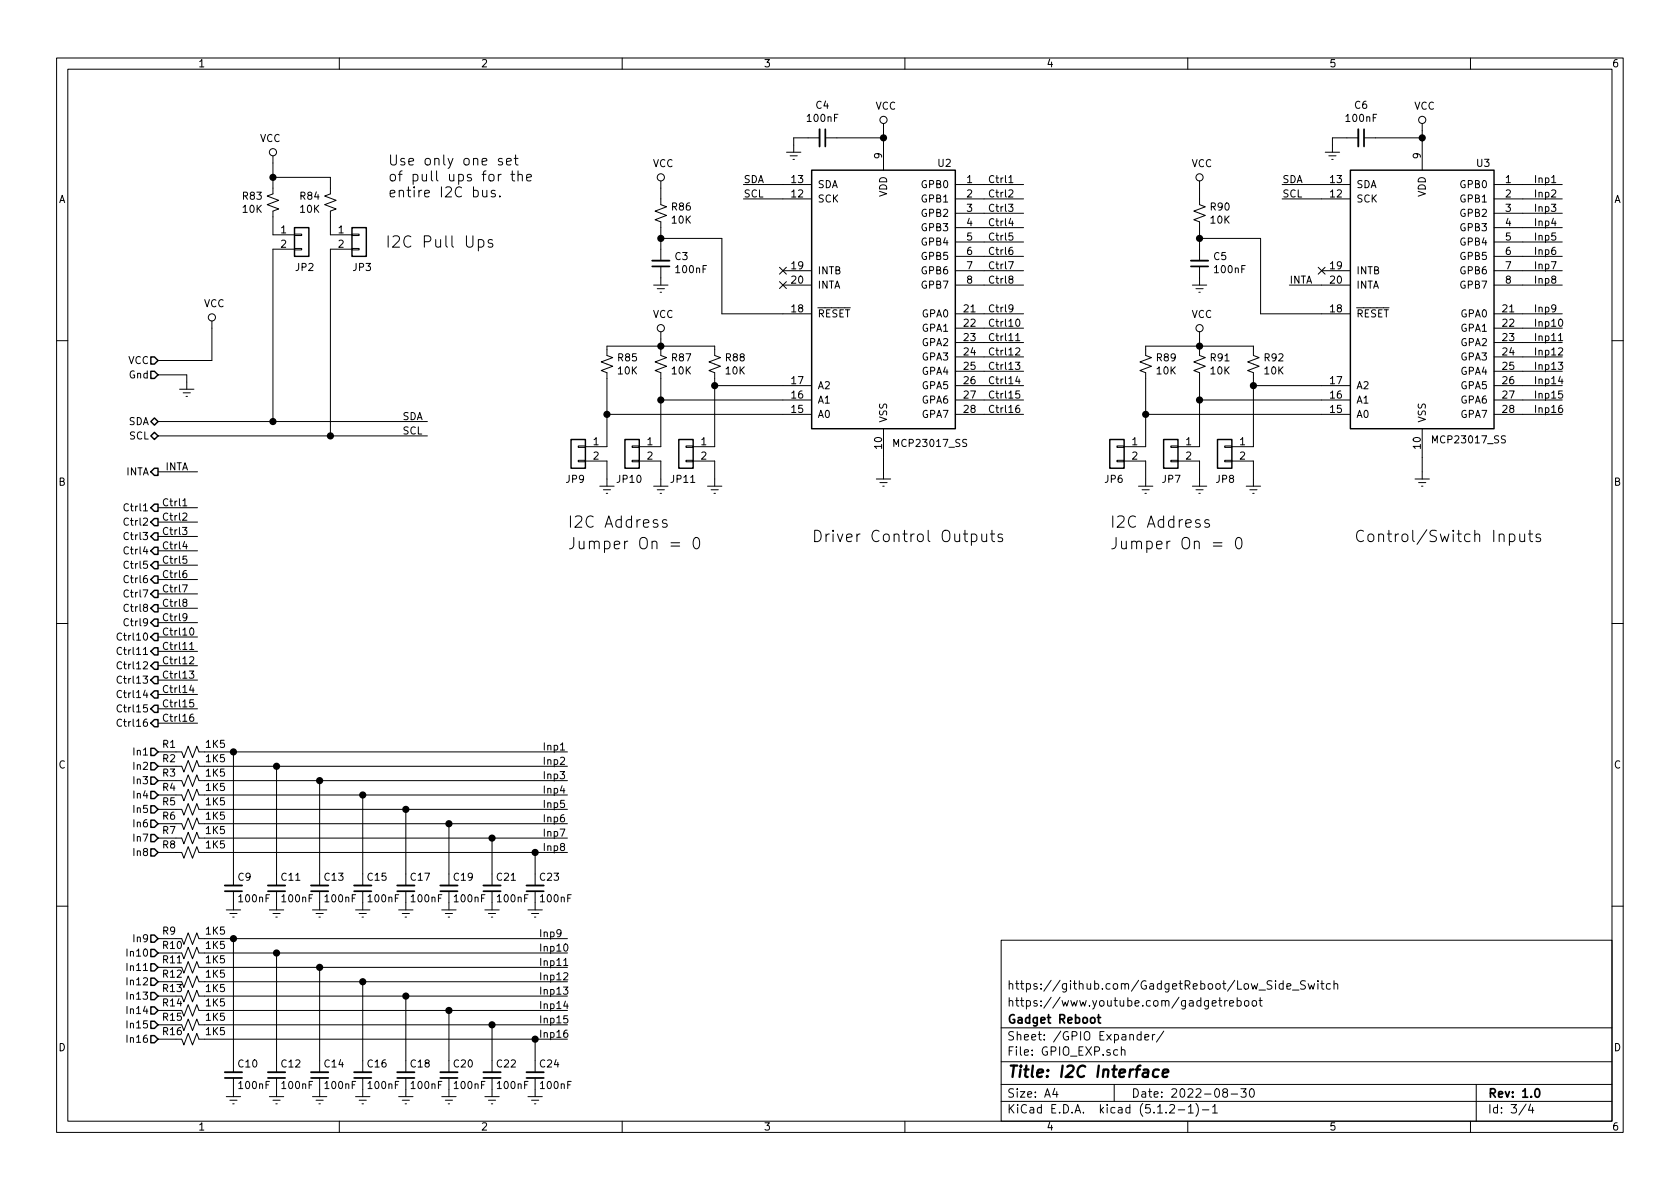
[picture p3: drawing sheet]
<svg xmlns="http://www.w3.org/2000/svg" width="297mm" height="210mm" viewBox="0 0 297 210" stroke-linecap="round" stroke-linejoin="round" font-family="sans-serif">
<g fill="none" stroke="#000" stroke-width=".18">
<path d="M10 10.3h277v189.9h-277zM12 12.2h273v186.1h-273zM60 10.3v1.9M110 10.3v1.9M160 10.3v1.9M210 10.3v1.9M260 10.3v1.9M48.3 31.4h10.1v2.9l-1 .4 2 .7-2 .8 2 .8-1 .3v4.2h3.8M48.3 27.6v6.7l-1.1 .4 2.1 .7-2.1 .8 2.1 .8-1 .3v4.2h3.8M85.3 33.6l.1 1.1 .4 .1 .3-.1M86.1 33.6v1.2M87.5 33.7l-.4-.1-.3 .3 .1 .3 .6 .1v.4h-.7"/>
<path d="M88.4 34.7h.1l-.1 .1v-.1v.1M88.6 30.8l-.3 .1-.2 .3M88.8 28.1l-.4-.1-.3 .3 .1 .2 .6 .2v.4h-.7M89.6 28.6l.8-.2-.1-.3-.5-.1-.2 .3v.8h.7M90.3 30.8h.7M90.6 30.2v1.5l.1 .2 .3 .1M90.9 28h.7M91.2 27.4v1.5l.1 .2 .3 .1M91.6 31l.2-.2 .5 .1 .1 1.1M91.6 30.2v1.8M93.1 31.4l.9-.2-.1-.3-.5-.1-.3 .3 .1 .8h.7M116.8 32v4.2l1.1 .4-2.1 .7 2.1 .8-2.1 .8 1 .3v6.9"/>
<path d="M131.4 32.6h12.1M131.4 35.2h12.1M139.1 26.9h2.5M139.7 27.6h1.3M140.2 28.2h.3M144.9 24.4h-4.6v2.5M145.9 24.4h10.3M156.2 21.8v8.3M168.9 32.6h12.1M168.9 35.2h12.1M168.9 37.7h12.1M178.3 36.1h.8l-.4 .5 .3 .1v.6l-.5 .1-.2-.1"/>
<path d="M178.4 31.4l.3-.4v1.3M178.4 33.7l.5-.1 .2 .3-.1 .2-.7 .7h.8M178.4 32.3h.7M178.7 38.6l-.3 .9h.8M179 39.1v.8M212.1 32v4.2l1 .4-2 .7 2 .8-2 .8 1 .3v6.9M226.7 32.6h12.1M226.7 35.2h12.1M234.3 26.9h2.6M234.9 27.6h1.3M235.5 28.2h.2M240.2 24.4h-4.6v2.5"/>
<path d="M241.2 24.4h10.3M251.5 21.8v8.3M264.2 32.6h12M264.2 35.2h12M264.2 37.7h12M274.3 32.3h.8M37.5 56.8v6.9h-9.6M52.1 43.9h1.2v.3h-1.2zM52.1 41.4h1.2v.3h-1.2zM52.1 44.1h-3.8v30.4M62.2 43.9h1.3v.3h-1.3zM62.2 41.4h1.3v.3h-1.3z"/>
<path d="M62.2 44.1h-3.8v33M68.6 41.7v2M69.5 41.9l.3-.2h.5l.2 .2 .1 .4-.1 .3-1.1 1.1h1.2M115.6 50.4h2.5M116.2 51h1.3M116.7 51.7h.3M116.8 58.7v4.2l1.1 .3-2.1 .8 2.1 .8-2.1 .7 1 .4v13.1h-3.8M116.8 42.2h10.8v13.3h15.9M116.8 47.1v3.3M137.8 49.8l1.2 1.2M137.8 47.3l1.2 1.2M138.4 47.9h5.1"/>
<path d="M138.4 50.4h5.1M139 49.8l-1.2 1.2M139 47.3l-1.2 1.2M168.9 55.5h12.1M168.9 47.9h12.1M168.9 50.4h12.1M168.9 58h12.1M168.9 40.3h12.1M168.9 42.8h12.1M168.9 45.3h12.1M178.3 46.3h.9l-.6 1.2M178.6 49.4l-.2-.2v-.3l.2-.1 .4 .1v.3l-.5 .2-.1 .2v.3l.2 .2 .4-.1 .1-.1-.1-.4-.1-.1"/>
<path d="M179 43.7l-.4 .1a.87 .87 0 0 0 0 1.2l.4-.1v-.6l-.4-.1-.2 .3M179 41.2h-.6v.6l.2-.1 .4 .1v.5l-.1 .2-.5-.2M179.1 54.5l-.2 .2h-.3l-.2-.2v-.5l.2-.1h.3l.2 .2a.97 .97 0 0 1-.2 1l-.4 .1M179.6 59.3l.4-.3v1.2M179.7 56.6l.2-.2a.67 .67 0 0 1 .4 .7 .67 .67 0 0 1-.4 .6l-.3-.5zM210.8 50.4h2.6M211.5 51h1.2M212 51.7h.2M212.1 58.7v4.2l1 .3-2 .8 2 .8-2 .7 1 .4v13.1h-3.8M212.1 42.2h10.8v13.3h15.9M212.1 47.1v3.3M228 50.4h10.8"/>
<path d="M233.1 47.3l1.2 1.2M233.7 47.9h5.1M234.3 47.3l-1.2 1.2M264.2 55.5h12M264.2 47.9h12M264.2 50.4h12M264.2 58h12M264.2 40.3h12M264.2 42.8h12M264.2 45.3h12M275.6 59.3l.3-.3v1.2M275.7 56.6l.2-.2a.67 .67 0 0 1 .4 .7 .67 .67 0 0 1-.4 .6l-.3-.2v-.3z"/>
<path d="M10 60.2h2M27.9 66.3h5.1v2.5M27.9 74.5h47.7M27.9 77.1h47.7M31.7 68.8h2.6M32.4 69.5h1.3M32.9 70.1h.2M102.2 78.9h1.3v.2h-1.3zM103.5 79h3.8v-13.1l-1-.4 2-.7-2-.8 2-.8-1-.3v-1.7h19.1v1.7l1 .3-2.1 .8 2.1 .8-2.1 .7 1.1 .4v13.1h-3.8M107.3 73.3h36.2M111.8 78.9h1.2v.2h-1.2zM116.8 70.7h26.7"/>
<path d="M121.3 78.9h1.3v.2h-1.3zM126.4 68.2h17.1M156.2 75.8v8.9M168.9 73.3h12.1M168.9 70.7h12.1M168.9 68.2h12.1M168.9 60.6h12.1M168.9 63.1h12.1M168.9 65.7h12.1M179.5 64.1h.8l-.4 .4 .4 .2v.5l-.2 .1-.6-.1M179.6 61.6l.5-.1 .2 .1v.3v.2l-.8 .7h.8M179.6 60.2h.7"/>
<path d="M179.9 66.5l-.3 .9h.8M180.2 71.7h-.2a.79 .79 0 0 0-.2 1.2l.5-.1v-.5l-.5-.1-.2 .2M180.2 67v.9M180.3 69.1h-.6l-.1 .6 .2-.1 .5 .1v.6l-.2 .1-.5-.1M197.5 78.9h1.3v.2h-1.3zM198.8 79h3.8v-13.1l-1.1-.4 2.1-.7-2.1-.8 2.1-.8-1-.3v-1.7h19v1.7l1 .3-2 .8 2 .8-2 .7 1 .4v13.1h-3.8M202.6 73.3h36.2M207 78.9h1.3v.2h-1.3zM212.1 70.7h26.7M216.5 78.9h1.3v.2h-1.3zM221.6 68.2h17.2M251.5 75.8v8.9"/>
<path d="M264.2 73.3h12M264.2 70.7h12M264.2 68.2h12M264.2 60.6h12M264.2 63.1h12M264.2 65.7h12M275.5 64.1h.8l-.4 .4 .3 .2 .1 .4-.3 .2-.5-.1M275.6 61.6l.4-.1 .3 .4-.8 .9h.8M275.6 60.2h.7M275.9 66.5l-.3 .9h.8M276.2 71.7h-.4a.87 .87 0 0 0 0 1.2h.4l.1-.5-.3-.2h-.2l-.2 .2M276.2 67v.9"/>
<path d="M276.2 69.1h-.6v.6l.4-.1 .3 .3v.3l-.3 .2-.4-.1M285 60.2h2M27.9 89.8h7M27.9 99.9h7M27.9 97.4h7M27.9 94.9h7M27.9 92.3h7M27.9 83.4h7M32.3 93.3h.7l-.4 .4 .4 .2-.1 .6h-.4l-.2-.1M32.3 88.5l.4-.3v1.3M32.3 90.9l.5-.2 .2 .4v.2l-.7 .7h.7M32.3 89.5h.7"/>
<path d="M32.6 95.8l-.3 .8h.8M32.9 96.2v.9M33 98.3h-.6l-.1 .7 .2-.2 .4 .1 .1 .6-.2 .1-.5-.1M102.2 81.4h1.3v.3h-1.3zM103.5 81.5h3.8v4.5M106 86h2.6M106.7 86.6h1.2M107.2 87.2h.2M111.8 81.4h1.2v.3h-1.2zM113 81.5h3.8v4.5M115.6 86h2.5M116.2 86.6h1.3"/>
<path d="M116.7 87.2h.3M117.9 92l-.2-.1-.5 .1-.1 .2 .1 .3a.67 .67 0 0 1 .8 .4l-.3 .3-.6-.1M118.6 96h1.6M118.6 96.6h1.6M121.3 81.4h1.3v.3h-1.3zM122.6 81.5h3.8v4.5M122.8 95.2a.49 .49 0 0 1 .5-.2 .49 .49 0 0 1 .3 .4 1.18 1.18 0 0 1-.4 1.6h-.2a1.23 1.23 0 0 1-.2-1.8zM125.1 86h2.5M125.7 86.6h1.3M126.2 87.2h.3M154.9 84.7h2.6M155.6 85.3h1.2"/>
<path d="M156.1 86h.2M171.8 94.5l.5-.1 .4 .4v.6l-.2 .3-.2 .1-.5-.1M173.6 94.4l.1 1.3a.53 .53 0 0 0 .7-.1M174.4 94.4v1.4M175.1 94.4h.8M175.4 93.8v1.7l.1 .2 .4 .1M177.2 94.5l-.2-.1-.5 .1v.5a.68 .68 0 0 1 .8 .4l-.1 .3-.2 .1-.5-.1M197.5 81.4h1.3v.3h-1.3zM198.8 81.5h3.8v4.5M201.3 86h2.5M201.9 86.6h1.3M202.4 87.2h.3"/>
<path d="M207 81.4h1.3v.3h-1.3zM208.3 81.5h3.8v4.5M210.8 86h2.6M211.5 86.6h1.2M212 87.2h.2M213.8 92l-.2-.1-.5 .1-.1 .2 .1 .3a.67 .67 0 0 1 .8 .4l-.3 .3-.6-.1M214.5 96h1.6M214.5 96.6h1.6M216.5 81.4h1.3v.3h-1.3zM217.8 81.5h3.8v4.5M218.6 95.2a.49 .49 0 0 1 .5-.2 .49 .49 0 0 1 .4 .4 1.18 1.18 0 0 1-.4 1.6h-.2a1.23 1.23 0 0 1-.3-1.8zM220.3 86h2.6"/>
<path d="M221 86.6h1.2M221.5 87.2h.2M250.2 84.7h2.5M250.8 85.3h1.3M251.3 86h.3M266.9 94.5l.6-.1 .3 .4v.6l-.2 .3-.1 .1-.6-.1M266.9 94.4v2M268.7 94.4l.1 1.3a.56 .56 0 0 0 .8-.1M269.6 94.4v1.4M270.2 94.4h.8M270.5 93.8v1.7l.1 .2 .4 .1M272.3 94.5l-.2-.1-.4 .1v.5a.68 .68 0 0 1 .7 .4l-.1 .3-.2 .1-.5-.1"/>
<path d="M10 110.3h2M21.5 112.1a.6 .6 0 0 0-.9 .4 .6 .6 0 0 0 .7 .7l.2-.1M21.5 114.6a.6 .6 0 0 0-.9 .4 .6 .6 0 0 0 .7 .7l.2-.1M21.5 117.1a.6 .6 0 0 0-.9 .5 .6 .6 0 0 0 .7 .7l.2-.1M21.5 119.7a.6 .6 0 0 0-.9 .4 .6 .6 0 0 0 .7 .7l.2-.1M27.9 107.6h7M27.9 105h7M27.9 102.5h7M27.9 110.1h7M27.9 112.6h7M27.9 115.2h7M27.9 117.7h7"/>
<path d="M32.3 103.4h.8l-.5 1.3M32.6 106.5l-.2-.1v-.3l.2-.1h.3l.1 .4-.5 .2-.2 .2v.2l.3 .2h.3l.1-.2v-.4l-.2-.1M32.9 100.9l-.3 .1a.87 .87 0 0 0 0 1.2l.4-.2v-.5l-.4-.1-.3 .2M33 109.1l-.2 .2h-.2l-.3-.2 .1-.5 .2-.1h.2l.2 .3a.97 .97 0 0 1-.2 .9l-.3 .1M33.5 118.7h.8l-.5 .4 .4 .2v.5l-.2 .1-.5-.1M33.5 113.9l.4-.3v1.3M33.5 116.3l.5-.2 .2 .2 .1 .2-.1 .2-.7 .7h.8M33.5 114.9h.8M33.7 111.2l.1-.2a.67 .67 0 0 1 .5 .7 .67 .67 0 0 1-.5 .6l-.3-.5zM285 110.3h2M21.5 122.2a.6 .6 0 0 0-.9 .4 .6 .6 0 0 0 .7 .8l.2-.2M21.5 124.8a.6 .6 0 0 0-.9 .4 .6 .6 0 0 0 .7 .7l.2-.1"/>
<path d="M21.5 127.3a.6 .6 0 0 0-.9 .4 .6 .6 0 0 0 .7 .7l.2-.1M27.9 133h4.2l.4 1 .8-2.1 .7 2.1 .8-2.1 .4 1.1h65.1M27.9 135.5h4.2l.4 1 .8-2 .7 2 .8-2 .4 1h65.1M27.9 138h4.2l.4 1.1 .8-2.1 .7 2.1 .8-2.1 .4 1h65.1M27.9 120.3h7M27.9 122.8h7M27.9 125.3h7M27.9 127.9h7M33.8 121.2l-.3 .8h.8M34.1 126.3h-.2a.79 .79 0 0 0-.1 1.3l.4-.2v-.5l-.4-.1-.3 .2M34.1 121.6v.9M34.2 123.7h-.6l-.1 .7 .2-.2 .5 .2v.5l-.2 .1-.5-.1"/>
<path d="M41.3 133v23.6M48.9 135.5v21.1M56.5 138v18.6M99.1 132.6h.7M27.9 140.6h4.2l.4 1 .8-2 .7 2 .8-2 .4 1h65.1M27.9 143.1h4.2l.4 1 .8-2 .7 2 .8-2 .4 1h65.1M27.9 145.7h4.2l.4 1 .8-2.1 .7 2.1 .8-2.1 .4 1.1h65.1M27.9 148.2h4.2l.4 1 .8-2 .7 2 .8-2 .4 1h65.1M27.9 150.7h4.2l.4 1.1 .8-2.1 .7 2.1 .8-2.1 .4 1h65.1M41.3 157.6v3.3M48.9 157.6v3.3M56.5 157.6v3.3"/>
<path d="M64.1 140.6v16M64.1 157.6v3.3M71.8 143.1v13.5M71.8 157.6v3.3M79.4 145.7v10.9M79.4 157.6v3.3M87 148.2v8.4M87 157.6v3.3M94.6 150.7v5.9M94.6 157.6v3.3M10 160.2h2M27.9 166h3.2"/>
<path d="M27.9 168.5h3.2M27.9 171.1h3.2M27.9 173.6h3.2M27.9 176.1h3.2M27.9 178.7h3.2M32.1 166l.4 1 .8-2 .7 2 .8-2 .4 1h65.1M32.1 168.5l.4 1 .8-2 .7 2 .8-2 .4 1h65.1M32.1 171.1l.4 1 .8-2.1 .7 2.1 .8-2.1 .4 1.1h65.1M32.1 173.6l.4 1 .8-2 .7 2 .8-2 .4 1h65.1M32.1 176.1l.4 1.1 .8-2.1 .7 2.1 .8-2.1 .4 1h65.1M32.1 178.7l.4 1 .8-2 .7 2 .8-2 .4 1h65.1M40 160.9h2.5"/>
<path d="M40.6 161.5h1.3M41.1 162.2h.3M41.3 166v23.6M47.6 160.9h2.6M48.3 161.5h1.2M48.8 162.2h.2M48.9 168.5v21.1M55.2 160.9h2.6M55.9 161.5h1.2M56.4 162.2h.2M56.5 171.1v18.5M62.9 160.9h2.5"/>
<path d="M63.5 161.5h1.3M64 162.2h.3M64.1 173.6v16M70.5 160.9h2.5M71.1 161.5h1.3M71.6 162.2h.3M71.8 176.1v13.5M78.1 160.9h2.5M78.7 161.5h1.3M79.2 162.2h.3M79.4 178.7v10.9M85.7 160.9h2.6"/>
<path d="M86.4 161.5h1.2M86.9 162.2h.2M93.3 160.9h2.6M94 161.5h1.2M94.5 162.2h.2M99.6 174.5h.8l-.4 .5 .3 .2 .1 .4-.2 .2-.6-.1M99.7 172.1l.5-.1 .2 .4-.8 .9h.8M99.7 169.8l.3-.3v1.2M99.7 170.7h.7M99.8 167.1l.2-.2a.67 .67 0 0 1 .4 .7 .67 .67 0 0 1-.4 .6l-.3-.2v-.3zM100 177l-.3 .9h.8M100.3 177.5v.9"/>
<path d="M100.3 179.6h-.6v.6l.5-.1 .2 .3v.3l-.2 .2-.5-.1M177 166.3h108v32h-108zM214.3 177.4l.7-.1v-.3l-.5-.1-.2 .2 .1 .7h.6M215.5 176.9h.5M215.7 176.4v1.3l.3 .2M216.5 176.9v1M217 176.9l-.3 .1-.2 .2M217.4 177.4l.7-.1-.1-.3-.4-.1-.2 .2v.7h.6M218.7 177l.5-.1 .3 .3-.1 .6-.2 .1-.5-.1M218.7 176.4v1.5M220.1 177.1l.2-.2 .5 .2v.7l-.3 .1-.4-.1zM221.5 177.1l.2-.2 .4 .2v.7l-.2 .1-.4-.1z"/>
<path d="M222.6 176.9h.6M222.8 176.4v1.3l.4 .2M226.9 174l-.5-.1-.2 .3v.6l.2 .1 .5-.1M226.9 173.4v1.5M227.5 174.4l.7-.1v-.3l-.5-.1-.2 .2 .1 .7h.6M228.5 175.1h1.2M230.8 173.5l-.6-.1-.3 .3 .1 .3 .7 .4v.4l-.2 .1-.6-.1M231.3 173.9l.3 1 .3-.7 .3 .7 .2-1M233 173.4v.2M233 173.9v1M233.5 173.9h.6M233.7 173.4v1.3l.4 .2"/>
<path d="M235.2 174l-.4-.1-.3 .3 .1 .6h.6M235.9 174.1v-.1a.37 .37 0 0 1 .6 .1v.8M235.9 173.4v1.5M285 160.2h2M27.9 183.8h4.2l.4 1 .8-2.1 .7 2.1 .8-2.1 .4 1.1h65.1M27.9 181.2h3.2M32.1 181.2l.4 1 .8-2 .7 2 .8-2 .4 1h65.1M40 193.9h2.5M40.6 194.6h1.3M41.1 195.2h.3M41.3 190.6v3.3M47.6 193.9h2.6"/>
<path d="M48.3 194.6h1.2M48.8 195.2h.2M48.9 190.6v3.3M55.2 193.9h2.6M55.9 194.6h1.2M56.4 195.2h.2M56.5 190.6v3.3M60 198.3v1.9M62.9 193.9h2.5M63.5 194.6h1.3M64 195.2h.3M64.1 190.6v3.3"/>
<path d="M70.5 193.9h2.5M71.1 194.6h1.3M71.6 195.2h.3M71.8 190.6v3.3M78.1 193.9h2.5M78.7 194.6h1.3M79.2 195.2h.3M79.4 190.6v3.3M85.7 193.9h2.6M86.4 194.6h1.2M86.9 195.2h.2M87 181.2v8.4"/>
<path d="M87 190.6v3.3M93.3 193.9h2.6M94 194.6h1.2M94.5 195.2h.2M94.6 183.8v5.8M94.6 190.6v3.3M100.3 182.2h-.4a.87 .87 0 0 0 0 1.2h.4l.1-.5-.2-.3h-.3l-.2 .3M110 198.3v1.9M160 198.3v1.9M177 194.8h108M177 191.8h108M177 187.8h108"/>
<path d="M177 181.8h108M186.5 192.5l-.4 1h1M186.8 193v1M197 191.8v3M197.6 185.7l-.4-.1-.3 .3 .1 .6 .2 .1 .4-.1M198.3 185.7a.37 .37 0 0 1 .6 .1v.8M198.3 185.1v1.5M201.8 183l-.5-.1-.3 .3 .1 .6 .2 .1 .5-.1M201.8 182.4v1.5M202.4 183.4l.7-.1-.1-.3-.4-.1-.2 .2 .1 .7h.5M203.8 182.9v1M204.2 182.9l-.4 .3"/>
<path d="M205.8 182.3l-1.3 2M206.8 195.5l.2-.2h.4l.2 .2 .1 .3-.1 .2-.8 .8h.9M208.3 196.3h1.2M210 198.3v1.9M210.1 195.8l.4-.5v1.5M210.1 196.8h.9M211.5 195.1a1.71 1.71 0 0 1 0 2.3M212.6 196.3h1.1M214.4 195.8l.4-.5v1.5M214.4 196.8h.8M216.5 193.2l-.3-.3 .1-.2a.48 .48 0 0 1 .6-.1l.1 .2-.1 .3-.6 .1a.48 .48 0 0 0 0 .7l.2 .1 .5-.1v-.4l-.2-.3M217.7 193.5h1.1"/>
<path d="M219.4 192.5h.9l-.5 .6 .5 .1v.7l-.3 .1-.6-.1M221.1 192.6l.2-.1a.8 .8 0 0 1 .5 .8 .8 .8 0 0 1-.5 .7 1 1 0 0 1-.2-1.4zM260 198.3v1.9M261 191.8v6.5M269.8 195.2l-1.2 2M270.6 195.2l-.3 1.1h.9M271 195.8v1"/>
<circle cx="48.3" cy="26.9" r=".63"/>
<circle cx="116.8" cy="31.4" r=".63"/>
<circle cx="156.2" cy="21.2" r=".63"/>
<circle cx="212.1" cy="31.4" r=".63"/>
<circle cx="251.5" cy="21.2" r=".63"/>
<circle cx="37.5" cy="56.1" r=".63"/>
<circle cx="116.8" cy="58" r=".63"/>
<circle cx="212.1" cy="58" r=".63"/>
</g>
<g fill="none" stroke="#000" stroke-width=".3">
<path d="M145.9 22.9v3M241.2 22.9v3M115.3 47.1h3.1M210.6 47.1h3M39.8 157.6h3M47.4 157.6h3M55 157.6h3M62.6 157.6h3.1M70.2 157.6h3.1M77.9 157.6h3M85.5 157.6h3M93.1 157.6h3"/>
<path d="M194 179.9h.6M194.2 179.4v1.3l.4 .2M39.8 190.6h3M47.4 190.6h3M55 190.6h3M62.6 190.6h3.1M70.2 190.6h3.1M77.9 190.6h3M85.5 190.6h3M93.1 190.6h3M271.5 192.7l.2-.2a.81 .81 0 0 1 .6 .6 .81 .81 0 0 1-.3 .8l-.1 .1a.79 .79 0 0 1-.4-1.3z"/>
</g>
<path d="M204.9 189.2a.67 .67 0 0 0-1 .3v.8l.3 .1 .5-.1M205.6 189.8l1-.2-.1-.4h-.8l-.2 1 .3 .2 .6-.1" fill="none" stroke="#000" stroke-width=".41"/>
<g fill="none" stroke="#000" stroke-width=".25">
<path d="M143.5 30.1h25.4v45.7h-25.4zM238.8 30.1h25.4v45.7h-25.4zM52.1 40.3h2.5v5h-2.5zM62.2 40.3h2.6v5h-2.6zM26.7 74.5l.6-.6 .6 .6-.6 .7zM26.7 77.1l.6-.7 .6 .7-.6 .6zM26.7 63.1h.6l.6 .6-.6 .7h-.6zM26.7 65.7h.6l.6 .6-.6 .6h-.6zM101 77.7h2.5v5.1h-2.5zM110.5 77.7h2.5v5.1h-2.5zM120 77.7h2.6v5.1h-2.6zM196.2 77.7h2.6v5.1h-2.6z"/>
<path d="M205.7 77.7h2.6v5.1h-2.6zM215.3 77.7h2.5v5.1h-2.5zM26.7 97.4l.6-.6h.6v1.2h-.6zM26.7 99.9l.6-.6h.6v1.3h-.6zM27.3 89.1h.6v1.3h-.6l-.6-.6zM27.3 91.7h.6v1.3h-.6l-.6-.7zM27.3 94.2h.6v1.3h-.6l-.6-.6zM27.3 82.8h.6v1.3h-.6l-.6-.7zM27.3 101.8h.6v1.3h-.6l-.6-.6zM27.3 104.4h.6v1.3h-.6l-.6-.7zM27.3 106.9h.6v1.3h-.6l-.6-.6zM27.3 109.5h.6v1.2h-.6l-.6-.6z"/>
<path d="M27.3 112h.6v1.3h-.6l-.6-.7zM27.3 114.5h.6v1.3h-.6l-.6-.6zM27.3 117.1h.6v1.3h-.6l-.6-.7zM27.3 119.6h.6v1.3h-.6l-.6-.6zM26.7 134.9h.6l.6 .6-.6 .6h-.6zM26.7 137.4h.6l.6 .6-.6 .7h-.6zM26.7 139.9h.6l.6 .7-.6 .6h-.6zM26.7 132.3h.6l.6 .7-.6 .6h-.6zM27.3 122.2h.6v1.2h-.6l-.6-.6zM27.3 124.7h.6v1.3h-.6l-.6-.7zM27.3 127.2h.6v1.3h-.6l-.6-.6zM26.7 142.5h.6l.6 .6-.6 .7h-.6z"/>
<path d="M26.7 145h.6l.6 .7-.6 .6h-.6zM26.7 147.6h.6l.6 .6-.6 .6h-.6zM26.7 150.1h.6l.6 .6-.6 .7h-.6zM26.7 167.9h.6l.6 .6-.6 .7h-.6zM26.7 170.4h.6l.6 .7-.6 .6h-.6zM26.7 173h.6l.6 .6-.6 .6h-.6zM26.7 175.5h.6l.6 .6-.6 .7h-.6zM26.7 178h.6l.6 .7-.6 .6h-.6zM26.7 165.3h.6l.6 .7-.6 .6h-.6zM26.7 180.6h.6l.6 .6-.6 .7h-.6zM26.7 183.1h.6l.6 .7-.6 .6h-.6z"/>
</g>
<g fill="none" stroke="#000" stroke-width=".33">
<path d="M144.9 22.9v3M240.2 22.9v3M115.3 46.1h3.1M210.6 46.1h3M39.8 156.6h3M47.4 156.6h3M55 156.6h3M62.6 156.6h3.1M70.2 156.6h3.1M77.9 156.6h3M85.5 156.6h3M93.1 156.6h3"/>
<path d="M39.8 189.6h3M47.4 189.6h3M55 189.6h3M62.6 189.6h3.1M70.2 189.6h3.1M77.9 189.6h3M85.5 189.6h3M93.1 189.6h3"/>
</g>
<g fill="#000" stroke="#000" stroke-width=".25">
<circle cx="48.3" cy="31.4" r=".51"/>
<circle cx="156.2" cy="24.4" r=".51"/>
<circle cx="251.5" cy="24.4" r=".51"/>
<circle cx="116.8" cy="42.2" r=".51"/>
<circle cx="212.1" cy="42.2" r=".51"/>
<circle cx="48.3" cy="74.5" r=".51"/>
<circle cx="58.4" cy="77.1" r=".51"/>
<circle cx="107.3" cy="73.3" r=".51"/>
<circle cx="116.8" cy="70.7" r=".51"/>
<circle cx="116.8" cy="61.2" r=".51"/>
<circle cx="126.4" cy="68.2" r=".51"/>
<circle cx="202.6" cy="73.3" r=".51"/>
<circle cx="212.1" cy="70.7" r=".51"/>
<circle cx="212.1" cy="61.2" r=".51"/>
<circle cx="221.6" cy="68.2" r=".51"/>
<circle cx="41.3" cy="133" r=".51"/>
<circle cx="48.9" cy="135.5" r=".51"/>
<circle cx="56.5" cy="138" r=".51"/>
<circle cx="64.1" cy="140.6" r=".51"/>
<circle cx="71.8" cy="143.1" r=".51"/>
<circle cx="79.4" cy="145.7" r=".51"/>
<circle cx="87" cy="148.2" r=".51"/>
<circle cx="94.6" cy="150.7" r=".51"/>
<circle cx="41.3" cy="166" r=".51"/>
<circle cx="48.9" cy="168.5" r=".51"/>
<circle cx="56.5" cy="171.1" r=".51"/>
<circle cx="64.1" cy="173.6" r=".51"/>
<circle cx="71.8" cy="176.1" r=".51"/>
<circle cx="79.4" cy="178.7" r=".51"/>
<circle cx="87" cy="181.2" r=".51"/>
<circle cx="94.6" cy="183.8" r=".51"/>
</g>
<g font-size="2.8">
<text x="71.3" y="43.8">I2C Pull Ups</text>
<text x="100.3" y="93.3">I2C Address</text>
<text x="143.5" y="95.9">Driver Control Outputs</text>
<text x="196.2" y="93.3">I2C Address</text>
<text x="239.4" y="95.9">Control/Switch Inputs</text>
<text x="100.3" y="97.1">Jumper On = 0</text>
<text x="196.2" y="97.1">Jumper On = 0</text>
<text x="178" y="190.5">Title: I2C Interface</text>
</g>
<g font-size="2.5">
<text x="68.6" y="29.3">Use only one set</text>
<text x="68.6" y="32.1">of pull ups for the</text>
<text x="68.6" y="34.9">entire I2C bus.</text>
</g>
<g font-size="2.1">
<text x="178" y="178">https://www.youtube.com/gadgetreboot</text>
<text x="178" y="175">https://github.com/GadgetReboot/Low_Side_Switch</text>
<text x="178" y="184">Sheet: /GPIO Expander/</text>
<text x="178" y="181">Gadget Reboot</text>
<text x="178" y="186.7">File: GPIO_EXP.sch</text>
<text x="178" y="196.9">KiCad E.D.A. kicad (5.1.2-1)-1</text>
<text x="178" y="194.1">Size: A4</text>
<text x="200" y="194.1">Date: 2022-08-30</text>
<text x="263" y="194.1">Rev: 1.0</text>
<text x="263" y="196.9">Id: 3/4</text>
</g>
<g font-size="1.8">
<text x="35" y="11.9">1</text>
<text x="85" y="11.9">2</text>
<text x="135" y="11.9">3</text>
<text x="185" y="11.9">4</text>
<text x="235" y="11.9">5</text>
<text x="285" y="11.9">6</text>
<text x="142.9" y="21.6">100nF</text>
<text x="144.3" y="19.2">C4</text>
<text x="154.8" y="19.4">VCC</text>
<text x="238.1" y="21.6">100nF</text>
<text x="239.5" y="19.2">C6</text>
<text x="250" y="19.4">VCC</text>
<text x="45.9" y="25.1">VCC</text>
<text x="115.4" y="29.6">VCC</text>
<text x="156" y="28" transform="rotate(-90 156 28)">9</text>
<text x="165.9" y="29.5">U2</text>
<text x="210.7" y="29.6">VCC</text>
<text x="251.2" y="28" transform="rotate(-90 251.2 28)">9</text>
<text x="261.1" y="29.5">U3</text>
<text x="10.4" y="35.9">A</text>
<text x="43" y="35.3">R83</text>
<text x="53.1" y="35.3">R84</text>
<text x="131.4" y="32.4">SDA</text>
<text x="131.4" y="34.9">SCL</text>
<text x="140" y="34.9">12</text>
<text x="140" y="32.4">13</text>
<text x="144.5" y="35.8">SCK</text>
<text x="144.5" y="33.3">SDA</text>
<text x="156.8" y="34.8" transform="rotate(-90 156.8 34.8)">VDD</text>
<text x="163.1" y="33.3">GPB0</text>
<text x="163.1" y="35.8">GPB1</text>
<text x="171" y="32.4">1</text>
<text x="171" y="34.9">2</text>
<text x="174.6" y="32.4">Ctrl1</text>
<text x="174.6" y="34.9">Ctrl2</text>
<text x="226.7" y="32.4">SDA</text>
<text x="226.7" y="34.9">SCL</text>
<text x="235.3" y="34.9">12</text>
<text x="235.3" y="32.4">13</text>
<text x="239.8" y="35.8">SCK</text>
<text x="239.8" y="33.3">SDA</text>
<text x="252.1" y="34.8" transform="rotate(-90 252.1 34.8)">VDD</text>
<text x="258.3" y="33.3">GPB0</text>
<text x="258.3" y="35.8">GPB1</text>
<text x="266.2" y="32.4">1</text>
<text x="266.2" y="34.9">2</text>
<text x="271.1" y="32.4">Inp1</text>
<text x="271.1" y="34.9">Inp2</text>
<text x="285.4" y="35.9">A</text>
<text x="43" y="37.6">10K</text>
<text x="49.7" y="41.3">1</text>
<text x="53.1" y="37.6">10K</text>
<text x="59.8" y="41.3">1</text>
<text x="118.8" y="37.2">R86</text>
<text x="118.8" y="39.5">10K</text>
<text x="163.1" y="38.3">GPB2</text>
<text x="163.1" y="40.9">GPB3</text>
<text x="171" y="37.5">3</text>
<text x="171" y="40">4</text>
<text x="174.6" y="37.5">Ctrl3</text>
<text x="174.6" y="40">Ctrl4</text>
<text x="214.1" y="37.2">R90</text>
<text x="214.1" y="39.5">10K</text>
<text x="258.3" y="38.3">GPB2</text>
<text x="258.3" y="40.9">GPB3</text>
<text x="266.2" y="37.5">3</text>
<text x="266.2" y="40">4</text>
<text x="271.1" y="37.5">Inp3</text>
<text x="271.1" y="40">Inp4</text>
<text x="49.7" y="43.8">2</text>
<text x="52.3" y="47.9">JP2</text>
<text x="59.8" y="43.8">2</text>
<text x="62.5" y="47.9">JP3</text>
<text x="119.4" y="46">C3</text>
<text x="140" y="47.6">19</text>
<text x="163.1" y="43.4">GPB4</text>
<text x="163.1" y="46">GPB5</text>
<text x="171" y="42.5">5</text>
<text x="171" y="45.1">6</text>
<text x="171" y="47.6">7</text>
<text x="174.6" y="42.5">Ctrl5</text>
<text x="174.6" y="45.1">Ctrl6</text>
<text x="174.6" y="47.6">Ctrl7</text>
<text x="214.6" y="46">C5</text>
<text x="235.3" y="47.6">19</text>
<text x="258.3" y="43.4">GPB4</text>
<text x="258.3" y="46">GPB5</text>
<text x="266.2" y="42.5">5</text>
<text x="266.2" y="45.1">6</text>
<text x="266.2" y="47.6">7</text>
<text x="271.1" y="42.5">Inp5</text>
<text x="271.1" y="45.1">Inp6</text>
<text x="271.1" y="47.6">Inp7</text>
<text x="119.6" y="48.3">100nF</text>
<text x="140" y="50.2">20</text>
<text x="144.5" y="48.5">INTB</text>
<text x="144.5" y="51">INTA</text>
<text x="163.1" y="48.5">GPB6</text>
<text x="163.1" y="51">GPB7</text>
<text x="171" y="50.2">8</text>
<text x="174.6" y="50.2">Ctrl8</text>
<text x="214.9" y="48.3">100nF</text>
<text x="228" y="50.2">INTA</text>
<text x="235.3" y="50.2">20</text>
<text x="239.8" y="48.5">INTB</text>
<text x="239.8" y="51">INTA</text>
<text x="258.3" y="48.5">GPB6</text>
<text x="258.3" y="51">GPB7</text>
<text x="266.2" y="50.2">8</text>
<text x="271.1" y="50.2">Inp8</text>
<text x="36" y="54.3">VCC</text>
<text x="115.4" y="56.2">VCC</text>
<text x="140" y="55.2">18</text>
<text x="144.5" y="56.1">RESET</text>
<text x="163.1" y="56.1">GPA0</text>
<text x="163.1" y="58.7">GPA1</text>
<text x="170.5" y="55.2">21</text>
<text x="170.5" y="57.8">22</text>
<text x="174.6" y="55.2">Ctrl9</text>
<text x="174.6" y="57.8">Ctrl10</text>
<text x="210.7" y="56.2">VCC</text>
<text x="235.3" y="55.2">18</text>
<text x="239.8" y="56.1">RESET</text>
<text x="258.3" y="56.1">GPA0</text>
<text x="258.3" y="58.7">GPA1</text>
<text x="265.7" y="55.2">21</text>
<text x="265.7" y="57.8">22</text>
<text x="271.1" y="55.2">Inp9</text>
<text x="271.1" y="57.8">Inp10</text>
<text x="22.7" y="64.4">VCC</text>
<text x="109.3" y="63.9">R85</text>
<text x="118.8" y="63.9">R87</text>
<text x="128.4" y="63.9">R88</text>
<text x="163.1" y="61.2">GPA2</text>
<text x="163.1" y="63.7">GPA3</text>
<text x="170.5" y="60.3">23</text>
<text x="170.5" y="62.9">24</text>
<text x="170.5" y="65.4">25</text>
<text x="174.6" y="60.3">Ctrl11</text>
<text x="174.6" y="62.9">Ctrl12</text>
<text x="174.6" y="65.4">Ctrl13</text>
<text x="204.6" y="63.9">R89</text>
<text x="214.1" y="63.9">R91</text>
<text x="223.6" y="63.9">R92</text>
<text x="258.3" y="61.2">GPA2</text>
<text x="258.3" y="63.7">GPA3</text>
<text x="265.7" y="60.3">23</text>
<text x="265.7" y="62.9">24</text>
<text x="265.7" y="65.4">25</text>
<text x="271.1" y="60.3">Inp11</text>
<text x="271.1" y="62.9">Inp12</text>
<text x="271.1" y="65.4">Inp13</text>
<text x="22.9" y="66.9">Gnd</text>
<text x="109.3" y="66.2">10K</text>
<text x="118.8" y="66.2">10K</text>
<text x="128.4" y="66.2">10K</text>
<text x="140" y="70.5">16</text>
<text x="140" y="67.9">17</text>
<text x="144.5" y="71.4">A1</text>
<text x="144.5" y="68.8">A2</text>
<text x="163.1" y="66.3">GPA4</text>
<text x="163.1" y="68.8">GPA5</text>
<text x="163.1" y="71.4">GPA6</text>
<text x="170.5" y="67.9">26</text>
<text x="170.5" y="70.5">27</text>
<text x="174.6" y="67.9">Ctrl14</text>
<text x="174.6" y="70.5">Ctrl15</text>
<text x="204.6" y="66.2">10K</text>
<text x="214.1" y="66.2">10K</text>
<text x="223.6" y="66.2">10K</text>
<text x="235.3" y="70.5">16</text>
<text x="235.3" y="67.9">17</text>
<text x="239.8" y="71.4">A1</text>
<text x="239.8" y="68.8">A2</text>
<text x="258.3" y="66.3">GPA4</text>
<text x="258.3" y="68.8">GPA5</text>
<text x="258.3" y="71.4">GPA6</text>
<text x="265.7" y="67.9">26</text>
<text x="265.7" y="70.5">27</text>
<text x="271.1" y="67.9">Inp14</text>
<text x="271.1" y="70.5">Inp15</text>
<text x="22.7" y="75.2">SDA</text>
<text x="22.9" y="77.7">SCL</text>
<text x="71.1" y="76.8">SCL</text>
<text x="71.1" y="74.3">SDA</text>
<text x="140" y="73">15</text>
<text x="144.5" y="73.9">A0</text>
<text x="156.8" y="74.8" transform="rotate(-90 156.8 74.8)">VSS</text>
<text x="163.1" y="73.9">GPA7</text>
<text x="170.5" y="73">28</text>
<text x="174.6" y="73">Ctrl16</text>
<text x="235.3" y="73">15</text>
<text x="239.8" y="73.9">A0</text>
<text x="252.1" y="74.8" transform="rotate(-90 252.1 74.8)">VSS</text>
<text x="258.3" y="73.9">GPA7</text>
<text x="265.7" y="73">28</text>
<text x="271.1" y="73">Inp16</text>
<text x="29.2" y="83.2">INTA</text>
<text x="104.9" y="78.7">1</text>
<text x="104.9" y="81.3">2</text>
<text x="114.5" y="78.7">1</text>
<text x="114.5" y="81.3">2</text>
<text x="124" y="78.7">1</text>
<text x="124" y="81.3">2</text>
<text x="156" y="79.3" transform="rotate(-90 156 79.3)">10</text>
<text x="158.4" y="79">MCP23017_SS</text>
<text x="200.2" y="78.7">1</text>
<text x="200.2" y="81.3">2</text>
<text x="209.7" y="78.7">1</text>
<text x="209.7" y="81.3">2</text>
<text x="219.2" y="78.7">1</text>
<text x="219.2" y="81.3">2</text>
<text x="251.2" y="79.3" transform="rotate(-90 251.2 79.3)">10</text>
<text x="253.6" y="78.4">MCP23017_SS</text>
<text x="10.4" y="85.9">B</text>
<text x="22.3" y="84.1">INTA</text>
<text x="28.6" y="89.5">Ctrl1</text>
<text x="100.1" y="85.4">JP9</text>
<text x="109.2" y="85.4">JP10</text>
<text x="118.7" y="85.4">JP11</text>
<text x="195.4" y="85.4">JP6</text>
<text x="205.5" y="85.4">JP7</text>
<text x="215.1" y="85.4">JP8</text>
<text x="285.4" y="85.9">B</text>
<text x="22.4" y="90.4">Ctrl1</text>
<text x="22.4" y="93">Ctrl2</text>
<text x="22.4" y="95.5">Ctrl3</text>
<text x="28.6" y="92.1">Ctrl2</text>
<text x="28.6" y="94.6">Ctrl3</text>
<text x="22.4" y="98">Ctrl4</text>
<text x="22.4" y="100.6">Ctrl5</text>
<text x="28.6" y="97.1">Ctrl4</text>
<text x="28.6" y="99.7">Ctrl5</text>
<text x="22.4" y="103.1">Ctrl6</text>
<text x="22.4" y="105.7">Ctrl7</text>
<text x="28.6" y="102.2">Ctrl6</text>
<text x="28.6" y="104.8">Ctrl7</text>
<text x="28.6" y="107.3">Ctrl8</text>
<text x="21.4" y="113.3">Ctrl10</text>
<text x="22.4" y="108.2">Ctrl8</text>
<text x="22.4" y="110.7">Ctrl9</text>
<text x="28.6" y="109.8">Ctrl9</text>
<text x="28.6" y="112.4">Ctrl10</text>
<text x="21.4" y="115.8">Ctrl11</text>
<text x="21.4" y="118.4">Ctrl12</text>
<text x="28.6" y="114.9">Ctrl11</text>
<text x="28.6" y="117.5">Ctrl12</text>
<text x="21.4" y="120.9">Ctrl13</text>
<text x="21.4" y="123.4">Ctrl14</text>
<text x="21.4" y="126">Ctrl15</text>
<text x="28.6" y="120">Ctrl13</text>
<text x="28.6" y="122.5">Ctrl14</text>
<text x="28.6" y="125.1">Ctrl15</text>
<text x="21.4" y="128.5">Ctrl16</text>
<text x="28.6" y="127.6">Ctrl16</text>
<text x="10.4" y="135.9">C</text>
<text x="23.9" y="136.1">In2</text>
<text x="23.9" y="133.6">In1</text>
<text x="28.8" y="132.3">R1</text>
<text x="28.8" y="134.8">R2</text>
<text x="28.8" y="137.3">R3</text>
<text x="36.5" y="132.3">1K5</text>
<text x="36.5" y="134.8">1K5</text>
<text x="36.5" y="137.3">1K5</text>
<text x="95.9" y="137.8">Inp3</text>
<text x="95.9" y="135.2">Inp2</text>
<text x="95.9" y="132.7">Inp1</text>
<text x="285.4" y="135.9">C</text>
<text x="23.9" y="138.7">In3</text>
<text x="23.9" y="141.2">In4</text>
<text x="23.9" y="143.8">In5</text>
<text x="28.8" y="139.9">R4</text>
<text x="28.8" y="142.4">R5</text>
<text x="36.5" y="139.9">1K5</text>
<text x="36.5" y="142.4">1K5</text>
<text x="95.9" y="142.9">Inp5</text>
<text x="95.9" y="140.3">Inp4</text>
<text x="23.9" y="146.3">In6</text>
<text x="23.9" y="148.8">In7</text>
<text x="28.8" y="145">R6</text>
<text x="28.8" y="147.5">R7</text>
<text x="36.5" y="145">1K5</text>
<text x="36.5" y="147.5">1K5</text>
<text x="95.9" y="147.9">Inp7</text>
<text x="95.9" y="145.4">Inp6</text>
<text x="23.9" y="151.4">In8</text>
<text x="28.8" y="150">R8</text>
<text x="36.5" y="150">1K5</text>
<text x="42.1" y="155.7">C9</text>
<text x="49.8" y="155.7">C11</text>
<text x="57.4" y="155.7">C13</text>
<text x="65" y="155.7">C15</text>
<text x="72.7" y="155.7">C17</text>
<text x="80.3" y="155.7">C19</text>
<text x="87.9" y="155.7">C21</text>
<text x="95.5" y="155.7">C23</text>
<text x="95.9" y="150.5">Inp8</text>
<text x="42.4" y="159.6">100nF</text>
<text x="50" y="159.6">100nF</text>
<text x="57.6" y="159.6">100nF</text>
<text x="65.2" y="159.6">100nF</text>
<text x="72.8" y="159.6">100nF</text>
<text x="80.5" y="159.6">100nF</text>
<text x="88.1" y="159.6">100nF</text>
<text x="95.7" y="159.6">100nF</text>
<text x="23.9" y="166.6">In9</text>
<text x="28.8" y="165.3">R9</text>
<text x="28.9" y="167.8">R10</text>
<text x="36.5" y="165.3">1K5</text>
<text x="36.5" y="167.8">1K5</text>
<text x="95.2" y="165.7">Inp9</text>
<text x="22.9" y="169.2">In10</text>
<text x="22.9" y="171.7">In11</text>
<text x="28.9" y="170.4">R11</text>
<text x="28.9" y="172.9">R12</text>
<text x="36.5" y="170.4">1K5</text>
<text x="36.5" y="172.9">1K5</text>
<text x="95.2" y="173.3">Inp12</text>
<text x="95.2" y="170.8">Inp11</text>
<text x="95.2" y="168.3">Inp10</text>
<text x="22.9" y="174.2">In12</text>
<text x="22.9" y="176.8">In13</text>
<text x="22.9" y="179.3">In14</text>
<text x="28.9" y="175.4">R13</text>
<text x="28.9" y="178">R14</text>
<text x="36.5" y="175.4">1K5</text>
<text x="36.5" y="178">1K5</text>
<text x="95.2" y="178.4">Inp14</text>
<text x="95.2" y="175.9">Inp13</text>
<text x="10.4" y="185.9">D</text>
<text x="22.9" y="181.9">In15</text>
<text x="22.9" y="184.4">In16</text>
<text x="28.9" y="180.5">R15</text>
<text x="28.9" y="183.1">R16</text>
<text x="36.5" y="180.5">1K5</text>
<text x="36.5" y="183.1">1K5</text>
<text x="95.2" y="183.5">Inp16</text>
<text x="95.2" y="181">Inp15</text>
<text x="285.4" y="185.9">D</text>
<text x="42.2" y="188.8">C10</text>
<text x="49.8" y="188.8">C12</text>
<text x="57.4" y="188.8">C14</text>
<text x="65" y="188.8">C16</text>
<text x="72.7" y="188.8">C18</text>
<text x="80.3" y="188.8">C20</text>
<text x="87.9" y="188.8">C22</text>
<text x="95.5" y="188.8">C24</text>
<text x="42.4" y="192.6">100nF</text>
<text x="50" y="192.6">100nF</text>
<text x="57.6" y="192.6">100nF</text>
<text x="65.2" y="192.6">100nF</text>
<text x="72.8" y="192.6">100nF</text>
<text x="80.5" y="192.6">100nF</text>
<text x="88.1" y="192.6">100nF</text>
<text x="95.7" y="192.6">100nF</text>
<text x="35" y="199.9">1</text>
<text x="85" y="199.9">2</text>
<text x="135" y="199.9">3</text>
<text x="185" y="199.9">4</text>
<text x="235" y="199.9">5</text>
<text x="285" y="199.9">6</text>
</g>
</svg>
